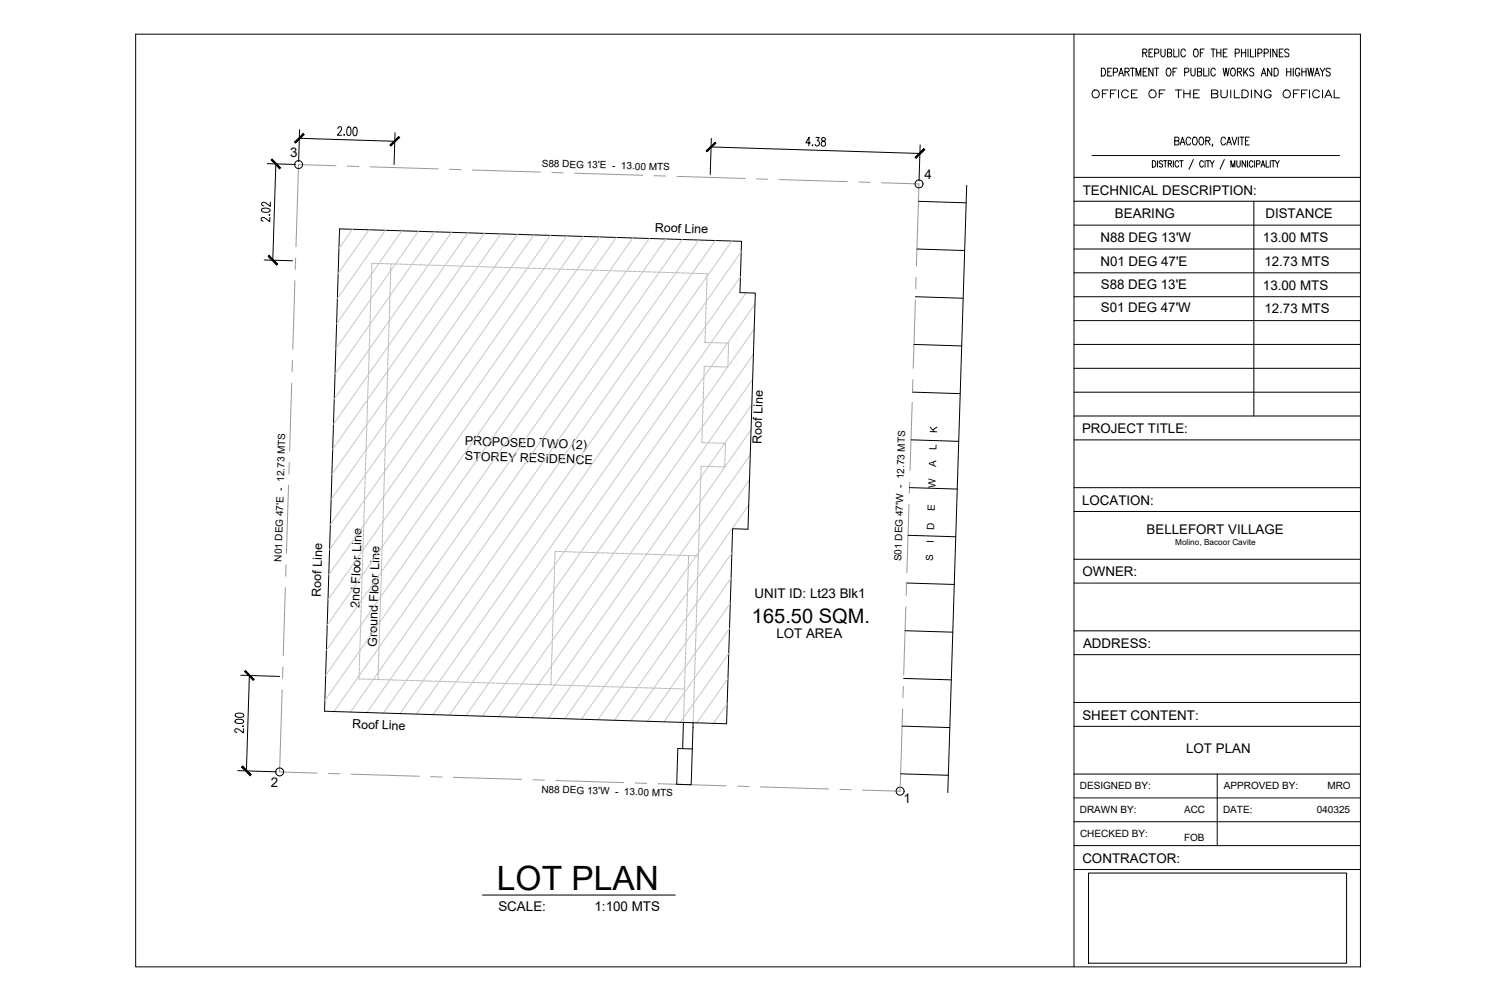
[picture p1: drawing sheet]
<svg xmlns="http://www.w3.org/2000/svg" width="914mm" height="610mm" viewBox="0 0 914 610" stroke-linecap="round" stroke-linejoin="round" font-family="sans-serif">
<!-- layer: 0 -->
<g fill="none" stroke="#000" stroke-width=".61">
<path d="M83 21h749v570h-749zM656 21v570M183 79v20M207 79v-1a1.2 1.2 0 0 1 1 0 1.2 1.2 0 0 1 1 1l-3 4h3M213 78a3 3 0 0 1 0 5l-1-2zM216 78h1a3 3 0 0 1 0 5l-1-1v-1zM183 85l58 1M210 82v1zM241 81v20M435 90l127 4M435 85l-1 22M495 87h-2l2-3-1 5"/>
<path d="M497 89h.1M499 84h2l-1 2a1.5 1.5 0 0 1 1 2 1.5 1.5 0 0 1-3 0M502 84v2a1.9 1.9 0 0 1 2 1 1.9 1.9 0 0 1 0 2 1.8 1.8 0 0 1-2-2 1.8 1.8 0 0 1 2-1v-2zM562 89v22M163 100l18 1M169 100l-2 59M591 113l-12 372M656 108h176M160 128l3-1 2 1a3 3 0 0 1-5 0zM164 131h1zM165 133v3l-4-3-1 1v1h1M165 124v2l-3-2a1.2 1.2 0 0 0-2 0 1.2 1.2 0 0 0 1 2"/>
<path d="M208 140l245 8-1 31h10l-5 145-9-1-4 120-246-8zM561 123l30 1M656 123h176M656 138h176M766 123v131M161 159h18M560 152l30 1M656 152h176M656 167h176M560 181l29 1M656 181h176M656 196h176"/>
<path d="M559 211l29 1M656 211h176M558 240l29 1M656 225h176M656 240h176M656 254h176M557 269l29 1M656 269h176M556 298l29 1M656 298h176M656 313h176M555 327l29 1"/>
<path d="M554 356l29 1M656 342h176M656 357h176M553 386l29 1M656 386h176M147 413l24 1M152 413l-1 58M552 415l29 1M656 400h176M144 437l4-1 1 2a3 3 0 0 1-5-1zM656 429h176M144 440h4l1 1-1 1h-3h-1z"/>
<path d="M148 444h1zM149 446v2l-4-2h-2l1 1 1 1M414 458h9l-1 22h-8zM418 442l-1 16M424 445h.1M424 442l-1 16M551 444l30 1M656 444h176M145 471l24 1M550 473l30 1M656 473h176M744 473v44"/>
<path d="M656 488h176M656 502h176M656 517h176M656 532h176M665 534h158v55h-158z"/>
<circle cx="183" cy="101" r="2.4"/>
<circle cx="562" cy="112" r="2.4"/>
<circle cx="171" cy="472" r="2.4"/>
<circle cx="550" cy="484" r="2.4"/>
</g>
<!-- layer: papel -->
<g fill="none" stroke="#000" stroke-width=".61">
<path d="M667 95h152M704 98a2 2 0 0 1 2 2 2 2 0 0 1-2 2zM708 98v4M711 99l-1-1-1 1v1h1l1 2h-1h-1M711 98h2M712 98v4M717 98v4M718 86h2v-2h-2v5l2-1 1-1-1-1M720 99a1.2 1.2 0 0 0-1-1 1.2 1.2 0 0 0-1 2v1a1.2 1.2 0 0 0 1 1 1.2 1.2 0 0 0 1-1M721 98h2M721 89l2-5 1 5M722 87h2"/>
<path d="M722 98v4M728 85a1.4 1.4 0 0 0-2-1 1.4 1.4 0 0 0-1 2v1a1.4 1.4 0 0 0 1 2 1.4 1.4 0 0 0 2-2M729 98l-2 5M730 84a2.4 2.4 0 0 1 2 2 2.4 2.4 0 0 1-2 3 3 3 0 0 1 0-5zM734 84a2.5 2.5 0 0 1 2 2 2.5 2.5 0 0 1-2 3 3 3 0 0 1 0-5zM736 99a1.2 1.2 0 0 0-2-1 1.2 1.2 0 0 0-1 2v1a1.2 1.2 0 0 0 1 1 1.2 1.2 0 0 0 2-1M737 98v4M737 86h2v-2h-2v5M737 98h2M738 86l2 3M738 98v4M740 98l1 2v2"/>
<path d="M741 88v2M742 98l-1 2M748 98l-2 5M749 85a1.4 1.4 0 0 0-2-1 1.4 1.4 0 0 0-1 2v1a1.4 1.4 0 0 0 1 2 1.4 1.4 0 0 0 2-2M750 89l1-5 2 5M750 87h2M753 84l2 5 1-5M756 98v4h1h1v-4M757 84v5M758 84h2M759 84v5M761 86h2"/>
<path d="M761 98v4l-2-4v4M763 98v4M764 84h-3v5h3M766 99a1.2 1.2 0 0 0-2-1 1.2 1.2 0 0 0 0 2v1a1.2 1.2 0 0 0 0 1 1.2 1.2 0 0 0 2-1M767 98v4M774 98v4h2M776 98v4M777 98h2M778 98v4M780 98l1 2v2M782 98l-1 2M714 100h2v-1l-2-1v4"/>
<path d="M715 100l1 2M752 102v-4l2 4 1-4v4M768 100h2v-2h-2v4M771 102l1-4 1 4M771 101h2"/>
</g>
<!-- layer: 0 -->
<g fill="none" stroke="#989898" stroke-width=".61">
<path d="M205 101h-23l-1 50M212 102h7M226 102l42 1M275 104h7M289 104l41 1M337 105l7 1M351 106l42 1M400 107l7 1M414 108l41 1M462 109l7 1M476 110l42 1M525 111l7 1"/>
<path d="M539 112h23l-2 51M181 158l-1 7M180 172l-1 41M560 170v7M560 184l-2 41M178 234l-1 42M179 220v7M558 232v7M558 246l-2 42M176 297l-1 41M177 283v7M556 295v7"/>
<path d="M556 309l-2 41M174 359l-1 42M175 345v7M554 357v7M554 371l-2 42M173 408v7M552 420v7M172 422l-1 50 23 1M552 434l-2 50-23-1M201 473h7M215 473l41 2M263 475h7"/>
<path d="M277 475l42 2M326 477h7M340 477l41 2M388 479h7M402 479l42 1M451 481h7M465 481l41 1M513 483h7"/>
</g>
<!-- layer: PDF5_ar_furn -->
<g fill="none" stroke="#bababa" stroke-width=".61">
<path d="M227 177v3M227 175v2M227 172v2M227 169v2M227 166v2M227 163v2M229 161h-2v1M229 161h3M232 161h3M235 161h3M238 161h2M238 178v2"/>
<path d="M239 175l-1 2M239 172v2M239 169v2M239 166v3M239 163v3M239 161v2M241 161h2M244 161l2 1M247 162h2M250 162h2M253 162h2M256 162h2"/>
<path d="M259 162h2M261 162h3M264 162h3M267 162h3M270 162h3M273 162h2M276 163h2M279 163h2M282 163h2M285 163h2M288 163h2M291 163h2"/>
<path d="M294 163h2M296 163h3M299 163h3M302 163h3M305 163h3M308 163l3 1M311 164h2M314 164h2M317 164h2M320 164h2M323 164h2M326 164h2"/>
<path d="M329 164h2M331 164h3M334 164h3M337 164h3M340 164l3 1M343 165h3M346 165h2M349 165h2M352 165h2M355 165h2M358 165h2M361 165h2"/>
<path d="M364 165h2M367 165h2M369 165h3M372 166h3M375 166h3M378 166h3M381 166h2M384 166h2M387 166h2M390 166h2M393 166h2M396 166h2"/>
<path d="M399 166h2M402 166h2M404 166l3 1M407 167h3M410 167h3M413 167h3M416 167h2M419 167h2M422 167h2M425 167h2M428 167h2M431 167h1v2"/>
<path d="M432 178v3M432 176v2M432 173v2M432 170v2M226 198v2M226 195v2M226 192v2M226 189v3M227 186l-1 3M227 183v3M227 180v3M238 198v3"/>
<path d="M238 195v3M238 192v3M238 190v2M238 187v2M238 184v2M238 181v2M431 199v2M431 196v2M431 193v2M431 190v2M432 187v3M432 184v3"/>
<path d="M432 181v3M226 218l-1 3M226 215v3M226 212v3M226 210v2M226 207v2M226 204v2M226 201v2M237 219v2M237 216v2M237 213v2M237 210v2"/>
<path d="M238 207l-1 2M238 204v2M238 201v3M431 208v1h2M431 205v2M431 202v2M434 209l2 1M437 210h2M440 210h2M443 210h2v1M445 217v3M445 214v3"/>
<path d="M445 212v2M225 239v2M225 236v2M225 233v2M225 230v2M225 227v2M225 224v3M225 221v3M237 239l-1 2M237 236v3M237 233v3M237 230v3"/>
<path d="M237 227v3M237 225v2M237 222v2M430 239v2M430 236v2M430 233v2M430 230v2M430 227v3M433 224h-3v3M434 224h2M436 224h3M439 224h3"/>
<path d="M445 223v1h-3M445 220v3M224 259v2M224 256v3M224 253v3M225 250l-1 3M225 248v2M225 245v2M225 242v2M236 260v2M236 257v2M236 254v2"/>
<path d="M236 251v2M236 248v2M236 245v2M236 242v2M429 259v3M429 256v3M430 253l-1 3M430 251v2M430 248v2M430 245v2M430 242v2M224 280v2"/>
<path d="M224 277v2M224 274v2M224 271v2M224 268v2M224 265v2M224 262v2M235 280v2M235 277v2M235 274v2M236 271l-1 3M236 268v3M236 265v3"/>
<path d="M236 262v3M429 268v3h3M429 265v2M429 262v3M432 271h2M435 271h2M438 271h2M441 271h2v3M443 277v2M443 274v3M223 297v2M223 294v2"/>
<path d="M223 291v3M223 288v3M223 285v3M224 283l-1 2M235 297v3M235 295v2M235 292v2M235 289v2M235 286v2M235 283v2M428 300v2M428 297v2"/>
<path d="M428 294v2M428 291v2M428 288v2M431 285h-2l-1 2M432 285h2M435 285h2M438 285h2M443 283v3l-3-1M443 280v2M222 317v3M223 315l-1 2M223 312v2"/>
<path d="M223 309v2M223 306v2M223 303v2M223 300v2M234 318v2M234 315v2M234 312v2M234 309v2M234 306v3M235 303l-1 3M235 300v3M428 317l-1 2"/>
<path d="M428 314v3M428 311v3M428 308v3M428 305v3M428 302v3M222 338v2M222 335v2M222 332v2M222 329v2M222 326v3M222 323v3M222 320v3"/>
<path d="M233 338v3M234 335l-1 3M234 332v3M234 330v2M234 327v2M234 324v2M234 321v2M340 337h-1v3M341 337h2M344 337h2M347 337h2M350 337l2 1"/>
<path d="M353 338h2M356 338h2M359 338h2M361 338h3M364 338h3M367 338h3M370 338h3M373 338h2M376 338h2M379 338h2M382 338l2 1M385 339h2"/>
<path d="M388 339h2M391 339h2M394 339h2M396 339h3M399 339h3M402 339h3M405 339h3M408 339h2M411 339h2M414 339l2 1M417 340h2M420 340h2"/>
<path d="M421 340v2M423 340h2M427 338v2h-1M427 335v2M427 332v2M427 329v2M427 326v2M427 323v2M427 320v2M221 358v3M221 355v3M221 352v3"/>
<path d="M221 350v2M222 347l-1 2M222 344v2M222 341v2M233 359v2M233 356v2M233 353v2M233 350v2M233 347v2M233 344v2M233 341v3M339 358v2"/>
<path d="M339 355v2M339 352v2M339 349v2M339 346v2M339 343v3M339 340v3M420 357v3M420 355v2M421 352l-1 2M421 349v2M421 346v2M421 343v2"/>
<path d="M426 358v2M426 355v2M426 352v2M427 349l-1 3M427 346v3M427 343v3M427 340v3M221 379l-1 2M221 376v2M221 373v2M221 370v2M221 367v2"/>
<path d="M221 364v3M221 361v3M232 379v2M232 376v3M232 373v3M232 370v3M233 367l-1 3M233 365v2M233 362v2M338 378v3M338 375v3M338 372v3"/>
<path d="M338 369v3M338 367v2M338 364v2M339 361l-1 2M420 378v2M420 375v2M420 372v2M420 369v2M420 366v3M420 363v3M420 360v3M426 378v3"/>
<path d="M426 375v3M426 373v2M426 370v2M426 367v2M426 364v2M426 361v2M220 399v3M220 396v3M220 393v3M220 390v3M220 388v2M220 385v2"/>
<path d="M220 382v2M232 400v2M232 397v2M232 394v2M232 391v2M232 388v2M232 385v2M232 382v2M337 399v2M337 396v2M338 393v2M338 390v2"/>
<path d="M338 387v2M338 384v2M338 381v2M419 398v3M419 395v3M419 392v3M419 390v2M419 387v2M420 384l-1 2M420 381v2M425 399v2M425 396v2"/>
<path d="M425 393v2M425 390v2M425 387v2M425 384v3M426 381l-1 3M219 414v1h2M220 411l-1 2M220 408v2M220 405v2M220 402v2M221 415h3M224 415h3"/>
<path d="M227 415h3M230 415l3 1M231 414v1M231 411v3M231 408v3M231 405v3M231 402v3M233 416h2M236 416h2M239 416h2M242 416h2M245 416h2"/>
<path d="M248 416h2M251 416h2M254 416h2M256 416h3M259 416h3M262 416l3 1M265 417h3M268 417h2M271 417h2M274 417h2M277 417h2M280 417h2"/>
<path d="M283 417h2M286 417h2M289 417h2M291 417h3M294 417l3 1M297 418h3M300 418h3M303 418h2M306 418h2M309 418h2M312 418h2M315 418h2"/>
<path d="M318 418h2M321 418h2M324 418h2M326 418h3M329 419h3M332 419h3M335 419h3M337 416v3M337 413v3M337 410v3M337 407v3M337 404v3"/>
<path d="M337 402v2M338 419h2M341 419h2M344 419h2M347 419h2M350 419h2M353 419h2M356 419h2M359 419l2 1M361 420h3M364 420h3M367 420h3"/>
<path d="M370 420h3M373 420h2M376 420h2M418 419v2M419 416l-1 2M419 413v2M419 410v2M419 407v2M419 404v2M419 401v3M424 419v3M424 416v3"/>
<path d="M425 413v3M425 410v3M425 408v2M425 405v2M425 402v2M379 420h2M382 420h2M385 420h2M388 420h2M391 420l2 1M394 421h2M396 421h3"/>
<path d="M399 421h3M402 421h3M405 421h3M408 421h2M411 421h2M414 421h2M417 421h1M418 439v3M418 436v3M418 433v3M418 430v3M418 427v3"/>
<path d="M418 425v2M418 422v2M424 440v2M424 437v2M424 434v2M424 431v2M424 428v2M424 425v2M424 422v2"/>
</g>
<!-- layer: 0 -->
<g fill="none" stroke="#c7c8ca" stroke-width=".61">
<path d="M215 140l-8 12M225 140l-18 27M236 141l-30 42M246 141l-40 57M256 141l-51 72M266 142l-61 87M276 142l-72 102M286 142l-82 117M296 143l-93 132M306 143l-103 147M316 143l-114 162M326 144l-124 177"/>
<path d="M336 144l-135 192M346 144l-145 208M357 145l-157 222M367 145l-167 237M377 145l-177 253M387 145l-188 268M397 146l-198 282M407 146l-203 289M417 146l-203 289M427 147l-203 289M437 147l-203 289M447 147l-203 289"/>
<path d="M453 154l-198 283M453 169l-188 268M456 179l-181 258M461 186l-176 252M460 217l-155 221M461 201l-166 237M460 232l-145 207M460 247l-135 192M459 278l-114 161M459 263l-124 176M458 293l-103 147M458 309l-93 131"/>
<path d="M447 338l-71 102M447 353l-61 88M446 369l-50 72M445 400l-29 42M446 384l-40 57M445 415l-19 27M444 430l-8 12"/>
</g>
<g fill="#000" stroke="#000" stroke-width=".61">
<path d="M185 82l-4 5 5-5zM180 87l5-5-4 5z"/>
<path d="M238 89h1l5-5zM244 84l-5 5z"/>
<path d="M437 87l-5 6 6-5zM432 92l5-5-5 6z"/>
<path d="M559 96l1 1 5-6zM565 91v1l-5 5z"/>
<path d="M166 98l5 5zM166 98v-1l5 6z"/>
<path d="M164 156v1l6 5zM164 157l6 5h-1z"/>
<path d="M150 411l5 5v-1zM150 411v-1l5 5z"/>
<path d="M148 469l5 5-5-6zM148 469l5 5z"/>
</g>
<path d="M295 547h118" fill="none" stroke="#000" stroke-width=".61"/>
<text font-size="20.5" x="304" y="544">LOT PLAN</text>
<text font-size="12.2" x="460" y="381">165.50 SQM.</text>
<text font-size="8.8" x="666" y="61">OFFICE OF THE BUILDING OFFICIAL</text>
<g font-size="8.4">
<text x="697" y="36">REPUBLIC OF THE PHILIPPINES</text>
<text x="672" y="48">DEPARTMENT OF PUBLIC WORKS AND HIGHWAYS</text>
</g>
<g font-size="8.2">
<text x="177" y="96">3</text>
<text x="565" y="110">4</text>
<text x="662" y="119">TECHNICAL DESCRIPTION:</text>
<text x="682" y="133">BEARING</text>
<text x="773" y="133">DISTANCE</text>
<text x="673" y="148">N88 DEG 13'W</text>
<text x="772" y="148">13.00 MTS</text>
<text x="673" y="162">N01 DEG 47'E</text>
<text x="773" y="162">12.73 MTS</text>
<text x="673" y="177">S88 DEG 13'E</text>
<text x="772" y="177">13.00 MTS</text>
<text x="673" y="191">S01 DEG 47'W</text>
<text x="773" y="192">12.73 MTS</text>
<text x="661" y="265">PROJECT TITLE:</text>
<text x="661" y="309">LOCATION:</text>
<text x="701" y="327">BELLEFORT VILLAGE</text>
<text x="662" y="352">OWNER:</text>
<text x="461" y="365">UNIT ID: Lt23 Blk1</text>
<text x="475" y="390">LOT AREA</text>
<text x="662" y="396">ADDRESS:</text>
<text x="662" y="440">SHEET CONTENT:</text>
<text x="725" y="460">LOT PLAN</text>
<text x="166" y="481">2</text>
<text x="552" y="491">1</text>
<text x="662" y="528">CONTRACTOR:</text>
<text x="305" y="557">SCALE:</text>
<text x="363" y="557">1:100 MTS</text>
</g>
<g font-size="7.6">
<text x="400" y="142" transform="rotate(2 400 142)">Roof Line</text>
<text x="284" y="272" transform="rotate(2 284 272)">PROPOSED TWO (2)</text>
<text x="465" y="271" transform="rotate(-88 465 271)">Roof Line</text>
<text x="284" y="281" transform="rotate(2 284 281)">STOREY RESIDENCE</text>
<text x="196" y="365" transform="rotate(-88 196 365)">Roof Line</text>
<text x="220" y="372" transform="rotate(-88 220 372)">2nd Floor Line</text>
<text x="230" y="396" transform="rotate(-88 230 396)">Ground Floor Line</text>
<text x="215" y="445" transform="rotate(2 215 445)">Roof Line</text>
</g>
<g font-size="6.1">
<text x="331" y="102" transform="rotate(2 331 102)">S88 DEG 13'E - 13.00 MTS</text>
<text x="573" y="265" transform="rotate(-88 573 265)">K</text>
<text x="572" y="275" transform="rotate(-88 572 275)">L</text>
<text x="572" y="286" transform="rotate(-88 572 286)">A</text>
<text x="572" y="298" transform="rotate(-88 572 298)">W</text>
<text x="571" y="313" transform="rotate(-88 571 313)">E</text>
<text x="571" y="324" transform="rotate(-88 571 324)">D</text>
<text x="571" y="332" transform="rotate(-88 571 332)">I</text>
<text x="172" y="343" transform="rotate(-88 172 343)">N01 DEG 47'E - 12.73 MTS</text>
<text x="551" y="343" transform="rotate(-88 551 343)">S01 DEG 47'W - 12.73 MTS</text>
<text x="570" y="343" transform="rotate(-88 570 343)">S</text>
<text x="331" y="485" transform="rotate(2 331 485)">N88 DEG 13'W - 13.00 MTS</text>
<text x="660" y="482">DESIGNED BY:</text>
<text x="748" y="482">APPROVED BY:</text>
<text x="811" y="482">MRO</text>
<text x="660" y="497">DRAWN BY:</text>
<text x="724" y="497">ACC</text>
<text x="748" y="497">DATE:</text>
<text x="805" y="497">040325</text>
<text x="660" y="512">CHECKED BY:</text>
<text x="724" y="514">FOB</text>
</g>
<text font-size="5" x="718" y="333">Molino, Bacoor Cavite</text>
</svg>
